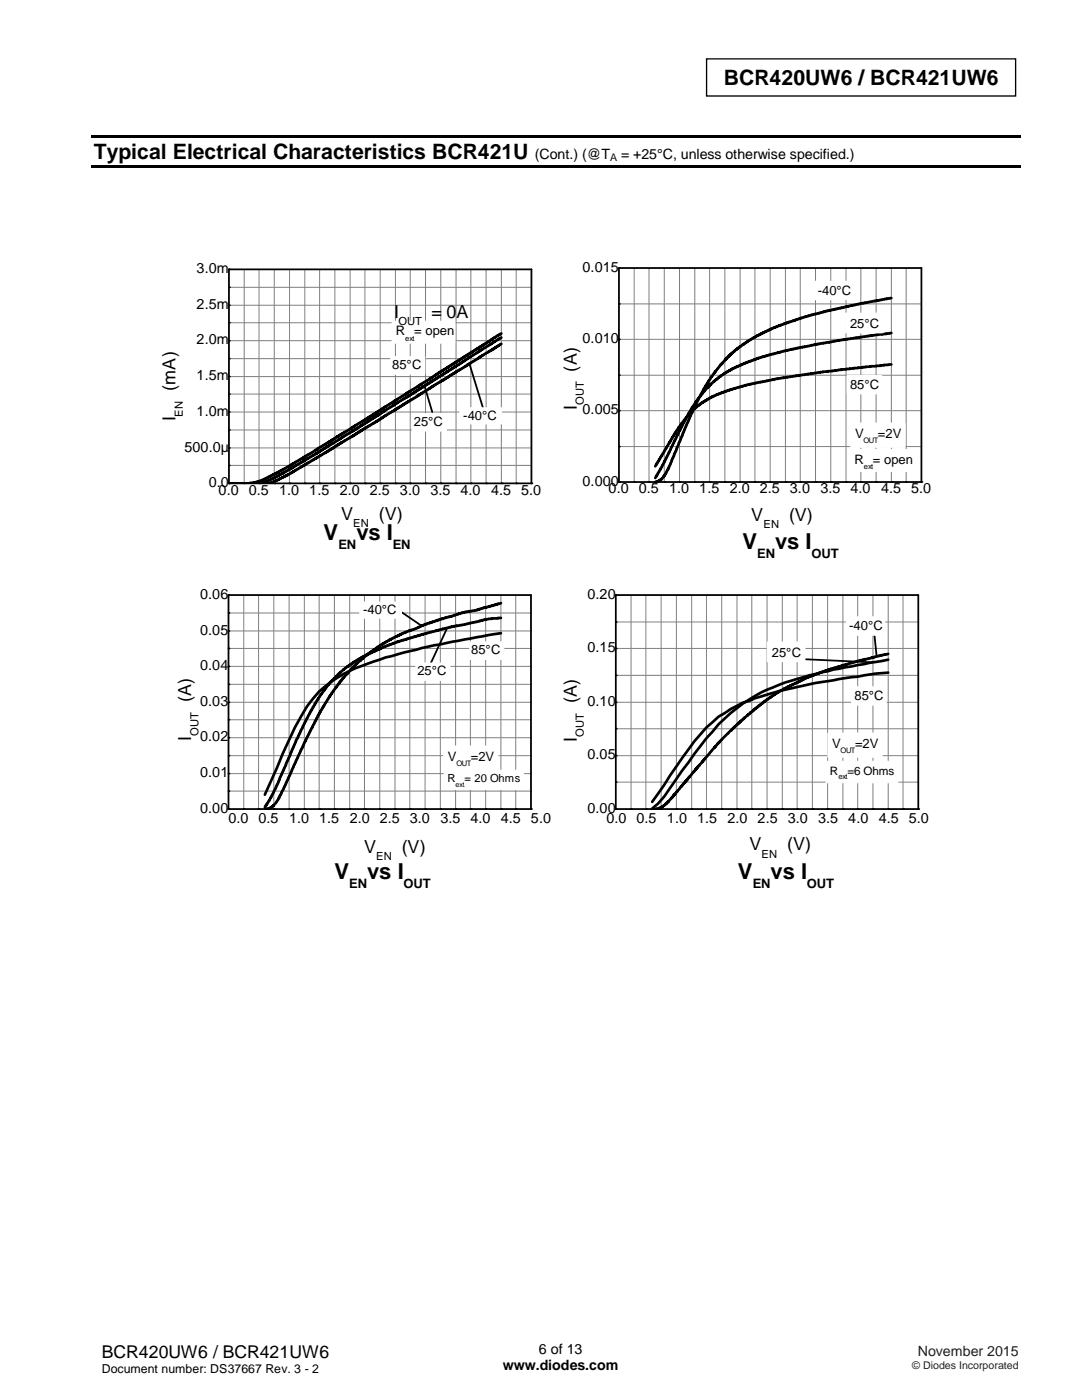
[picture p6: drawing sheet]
<svg xmlns="http://www.w3.org/2000/svg" width="216mm" height="279mm" viewBox="0 0 216 279" stroke-linecap="round" stroke-linejoin="round" font-family="sans-serif">
<path d="M141 11.7h61.7v7.5h-61.7z" fill="none" stroke="#000" stroke-width=".26"/>
<g fill="#000">
<path d="M18.2 26.9h185.5v.5h-185.5z" fill-rule="evenodd"/>
<path d="M18.2 33.1h185.5v.5h-185.5z" fill-rule="evenodd"/>
</g>
<g fill="none" stroke="#808080" stroke-width=".2">
<path d="M45.7 57.3h60.3M48.7 53.8v42.7M51.7 53.8v42.7M54.7 53.8v42.7M57.8 53.8v42.7M60.8 53.8v42.7M63.8 53.8v42.7M66.8 53.8v42.7M69.9 53.8v42.7M72.8 53.8v42.7M75.9 53.8v42.7M78.9 53.8v42.7"/>
<path d="M81.9 53.8v42.7M84.9 53.8v42.7M88 53.8v42.7M91 53.8v42.7M94 53.8v42.7M97 53.8v42.7M100 53.8v42.7M103 53.8v42.7M126.5 53.5v42.7M129.5 53.5v42.7M132.5 53.5v42.7M135.6 53.5v42.7"/>
<path d="M138.6 53.5v42.7M141.6 53.5v42.7M144.6 53.5v42.7M147.7 53.5v42.7M150.6 53.5v42.7M153.7 53.5v42.7M156.7 53.5v42.7M159.7 53.5v42.7M162.7 53.5v42.7M165.8 53.5v42.7M168.8 53.5v42.7M171.8 53.5v42.7"/>
<path d="M174.8 53.5v42.7M177.9 53.5v42.7M180.8 53.5v42.7M45.7 78.6h60.3M45.7 71.6h60.3M45.7 64.4h60.3M45.7 75.2h60.3M45.7 68h60.3M45.7 60.9h60.3M123.5 74.9h60.4M123.5 60.7h60.4M123.5 67.7h60.4"/>
<path d="M45.7 92.9h60.3M45.7 85.8h60.3M45.7 89.4h60.3M45.7 82.2h60.3M123.5 89.1h60.4M123.5 82h60.4M48.6 118.8v42.7M51.6 118.8v42.7M54.6 118.8v42.7M57.7 118.8v42.7M60.7 118.8v42.7M63.7 118.8v42.7"/>
<path d="M66.7 118.8v42.7M69.8 118.8v42.7M72.7 118.8v42.7M75.8 118.8v42.7M78.8 118.8v42.7M81.8 118.8v42.7M84.8 118.8v42.7M87.9 118.8v42.7M90.9 118.8v42.7M93.9 118.8v42.7M96.9 118.8v42.7M100 118.8v42.7"/>
<path d="M102.9 118.8v42.7M125.9 118.8v42.7M128.9 118.8v42.7M131.9 118.8v42.7M135 118.8v42.7M138 118.8v42.7M141 118.8v42.7M144 118.8v42.7M147.1 118.8v42.7M150 118.8v42.7M153.1 118.8v42.7M156.1 118.8v42.7"/>
<path d="M159.1 118.8v42.7M162.1 118.8v42.7M165.1 118.8v42.7M168.2 118.8v42.7M171.1 118.8v42.7M174.2 118.8v42.7M177.2 118.8v42.7M180.2 118.8v42.7M45.6 136.6h60.4M45.6 129.4h60.4M45.6 122.3h60.4M45.6 133h60.4"/>
<path d="M45.6 125.9h60.4M122.9 129.4h60.3M122.9 134.8h60.3M122.9 124.1h60.3M45.6 157.9h60.4M45.6 150.8h60.4M45.6 143.6h60.4M45.6 154.4h60.4M45.6 147.2h60.4M45.6 140.2h60.4M122.9 150.8h60.3M122.9 140.2h60.3"/>
<path d="M122.9 156.1h60.3M122.9 145.4h60.3"/>
</g>
<g fill="#000">
<circle cx="45.7" cy="57.3" r=".18"/>
<circle cx="45.7" cy="53.8" r=".18"/>
<circle cx="123.5" cy="53.5" r=".18"/>
<circle cx="45.7" cy="60.9" r=".18"/>
<circle cx="45.7" cy="78.6" r=".18"/>
<circle cx="45.7" cy="75.2" r=".18"/>
<circle cx="45.7" cy="68" r=".18"/>
<circle cx="45.7" cy="64.4" r=".18"/>
<circle cx="45.7" cy="71.6" r=".18"/>
<circle cx="123.5" cy="74.9" r=".18"/>
<circle cx="123.5" cy="60.7" r=".18"/>
<circle cx="123.5" cy="67.7" r=".18"/>
<circle cx="45.7" cy="96.5" r=".18"/>
<circle cx="45.7" cy="82.2" r=".18"/>
<circle cx="45.7" cy="92.9" r=".18"/>
<circle cx="45.7" cy="89.4" r=".18"/>
<circle cx="45.7" cy="85.8" r=".18"/>
<circle cx="48.7" cy="96.5" r=".18"/>
<circle cx="51.7" cy="96.5" r=".18"/>
<circle cx="54.7" cy="96.5" r=".18"/>
<circle cx="57.8" cy="96.5" r=".18"/>
<circle cx="60.8" cy="96.5" r=".18"/>
<circle cx="63.8" cy="96.5" r=".18"/>
<circle cx="66.8" cy="96.5" r=".18"/>
<circle cx="69.9" cy="96.5" r=".18"/>
<circle cx="72.8" cy="96.5" r=".18"/>
<circle cx="75.9" cy="96.5" r=".18"/>
<circle cx="78.9" cy="96.5" r=".18"/>
<circle cx="81.9" cy="96.5" r=".18"/>
<circle cx="84.9" cy="96.5" r=".18"/>
<circle cx="88" cy="96.5" r=".18"/>
<circle cx="91" cy="96.5" r=".18"/>
<circle cx="94" cy="96.5" r=".18"/>
<circle cx="97" cy="96.5" r=".18"/>
<circle cx="100" cy="96.5" r=".18"/>
<circle cx="103" cy="96.5" r=".18"/>
<circle cx="106" cy="96.5" r=".18"/>
<circle cx="123.5" cy="96.2" r=".18"/>
<circle cx="123.5" cy="89.1" r=".18"/>
<circle cx="123.5" cy="82" r=".18"/>
<circle cx="126.5" cy="96.2" r=".18"/>
<circle cx="129.5" cy="96.2" r=".18"/>
<circle cx="132.5" cy="96.2" r=".18"/>
<circle cx="135.6" cy="96.2" r=".18"/>
<circle cx="138.6" cy="96.2" r=".18"/>
<circle cx="141.6" cy="96.2" r=".18"/>
<circle cx="144.6" cy="96.2" r=".18"/>
<circle cx="147.7" cy="96.2" r=".18"/>
<circle cx="150.6" cy="96.2" r=".18"/>
<circle cx="153.7" cy="96.2" r=".18"/>
<circle cx="156.7" cy="96.2" r=".18"/>
<circle cx="159.7" cy="96.2" r=".18"/>
<circle cx="162.7" cy="96.2" r=".18"/>
<circle cx="165.8" cy="96.2" r=".18"/>
<circle cx="168.8" cy="96.2" r=".18"/>
<circle cx="171.8" cy="96.2" r=".18"/>
<circle cx="174.8" cy="96.2" r=".18"/>
<circle cx="177.9" cy="96.2" r=".18"/>
<circle cx="180.8" cy="96.2" r=".18"/>
<circle cx="183.9" cy="96.2" r=".18"/>
<circle cx="45.6" cy="118.8" r=".18"/>
<circle cx="122.9" cy="118.8" r=".18"/>
<circle cx="45.6" cy="122.3" r=".18"/>
<circle cx="45.6" cy="136.6" r=".18"/>
<circle cx="45.6" cy="129.4" r=".18"/>
<circle cx="45.6" cy="125.9" r=".18"/>
<circle cx="45.6" cy="133" r=".18"/>
<circle cx="122.9" cy="124.1" r=".18"/>
<circle cx="122.9" cy="134.8" r=".18"/>
<circle cx="122.9" cy="129.4" r=".18"/>
<circle cx="45.6" cy="154.4" r=".18"/>
<circle cx="45.6" cy="150.8" r=".18"/>
<circle cx="45.6" cy="157.9" r=".18"/>
<circle cx="45.6" cy="147.2" r=".18"/>
<circle cx="45.6" cy="143.6" r=".18"/>
<circle cx="45.6" cy="140.2" r=".18"/>
<circle cx="122.9" cy="156.1" r=".18"/>
<circle cx="122.9" cy="150.8" r=".18"/>
<circle cx="122.9" cy="140.2" r=".18"/>
<circle cx="122.9" cy="145.4" r=".18"/>
<circle cx="45.6" cy="161.5" r=".18"/>
<circle cx="48.6" cy="161.5" r=".18"/>
<circle cx="51.6" cy="161.5" r=".18"/>
<circle cx="54.6" cy="161.5" r=".18"/>
<circle cx="57.7" cy="161.5" r=".18"/>
<circle cx="60.7" cy="161.5" r=".18"/>
<circle cx="63.7" cy="161.5" r=".18"/>
<circle cx="66.7" cy="161.5" r=".18"/>
<circle cx="69.8" cy="161.5" r=".18"/>
<circle cx="72.7" cy="161.5" r=".18"/>
<circle cx="75.8" cy="161.5" r=".18"/>
<circle cx="78.8" cy="161.5" r=".18"/>
<circle cx="81.8" cy="161.5" r=".18"/>
<circle cx="84.8" cy="161.5" r=".18"/>
<circle cx="87.9" cy="161.5" r=".18"/>
<circle cx="90.9" cy="161.5" r=".18"/>
<circle cx="93.9" cy="161.5" r=".18"/>
<circle cx="96.9" cy="161.5" r=".18"/>
<circle cx="100" cy="161.5" r=".18"/>
<circle cx="102.9" cy="161.5" r=".18"/>
<circle cx="106" cy="161.5" r=".18"/>
<circle cx="122.9" cy="161.5" r=".18"/>
<circle cx="125.9" cy="161.5" r=".18"/>
<circle cx="128.9" cy="161.5" r=".18"/>
<circle cx="131.9" cy="161.5" r=".18"/>
<circle cx="135" cy="161.5" r=".18"/>
<circle cx="138" cy="161.5" r=".18"/>
<circle cx="141" cy="161.5" r=".18"/>
<circle cx="144" cy="161.5" r=".18"/>
<circle cx="147.1" cy="161.5" r=".18"/>
<circle cx="150" cy="161.5" r=".18"/>
<circle cx="153.1" cy="161.5" r=".18"/>
<circle cx="156.1" cy="161.5" r=".18"/>
<circle cx="159.1" cy="161.5" r=".18"/>
<circle cx="162.1" cy="161.5" r=".18"/>
<circle cx="165.1" cy="161.5" r=".18"/>
<circle cx="168.2" cy="161.5" r=".18"/>
<circle cx="171.1" cy="161.5" r=".18"/>
<circle cx="174.2" cy="161.5" r=".18"/>
<circle cx="177.2" cy="161.5" r=".18"/>
<circle cx="180.2" cy="161.5" r=".18"/>
<circle cx="183.2" cy="161.5" r=".18"/>
</g>
<path d="M45.7 53.8h60.3v42.7h-60.3zM123.5 53.5h60.4v42.7h-60.4zM45.6 118.8h60.4v42.7h-60.4zM122.9 118.8h60.3v42.7h-60.3z" fill="none" stroke="#000" stroke-width=".36"/>
<path d="M177.9 59.5l-7.9 1.4-4.9 1.1-5.2 1.4-4.4 1.5-2.7 1.2-3.3 1.8-2.4 1.6-.7 .7-.2 .1-2.5 2.5-1.7 2.4-1.3 1.9-2.9 5.7-4.4 10.8-1.3 2-.8 .5-.5 .1M100 66.6l-8.3 5.2-.1 .1-1.3 .7-1.1 .9-.6 .2-.1 .2-.6 .3-.1 .2-4.1 2.5-.4 .3-2.1 1.2-.3 .3-2.1 1.2-.3 .4-1.7 .9-3.3 2.2-16.9 10.3-3.1 1.5-.3 .3-1.8 .7-1.6 .3h-4.1M100 67.4l-4.3 2.6-4.1 2.7-1.3 .8-.1 .1-4.8 2.9v.2l-2.4 1.3-1.8 1.3-2.4 1.3-.3 .4-1.7 .9-1.6 1.1-4.7 2.9-.1 .2-4.7 2.8-2.6 1.7-7.5 4.3-2.4 1.2-1.5 .4h-6M100 68.6l-6.7 4.1-.3 .4-2.7 1.5-1.8 1.3-2.4 1.3-2.8 1.9-2.7 1.5-1.8 1.3-2 1-1.6 1.2-7.1 4.2-2.5 1.7-4.8 2.7-.1 .2-2.3 1.2-.1 .2-2.4 1.2-.3 .2-1.3 .6-.9 .2h-7.7M177.9 72.7l-13.7 1.5-9 1.3-6.4 1.4-5.6 1.7-1.3 .7-2.1 1.2-2.4 2.3-2 2.5-4.6 7.8M177.9 66.5l-10.6 1.4-10.2 2-5.9 1.6-4.1 1.6-2.5 1.3-1.5 1.1-1.5 1.4-1.4 1.4-1.5 2-2.2 3.8-4.4 9.1-1.3 2.2M100 123.3l-3.1 .3-4.2 1.1-2.5 .3-10.7 3-2.8 1.1-3.2 1.5-.4 .1-2.3 1.3-2.3 1.6-2.7 2.6-1 1.4-2.7 4.2-3.1 6.1-3.9 9.3-1.4 2.6-.9 1.3M100 120.4l-3.5 .9-1.4 .5-2.5 .4-2.6 .9-1.7 .3-3.5 1.2-2 1-1.8 .5-4.6 2.3-2.9 2-1.5 1.2-3.7 3.8-2.5 3.4-2.4 4-2.7 5.4-5 11-1.2 1.7-.8 .5-.9 .1M100 126.4a215.9 215.9 0 0 0-23.1 4.8 49.7 49.7 0 0 0-9.5 4 18.2 18.2 0 0 0-7.3 7.7 93.6 93.6 0 0 0-4.8 10.3l-2.5 5.4M177.2 130.5l-6.1 1.4-6.6 2-3.9 1.5-5.8 3-2.6 1.8-2.9 2.4-2.1 1.9-.3 .2-3.8 3.8-8.3 9.9-2 2.2-1.4 .8-1.3 .1M177.2 131.6l-10.9 2-1.2 .4a53.4 53.4 0 0 0-14.5 4.9l-1.1 .7a36.3 36.3 0 0 0-9.7 9.2l-3.7 5-3.6 5.2-1.2 1.4-1.2 1M177.2 134.2a155.7 155.7 0 0 0-24.1 4.4l-2.5 .7-1.1 .6a21.5 21.5 0 0 0-8.5 5.3 83.6 83.6 0 0 0-8.5 11.4l-2.4 3.4" fill="none" stroke="#000" stroke-width=".54"/>
<path d="M169.8 89.7h12.5v4.4h-12.5z" fill-rule="evenodd" fill="#fff" stroke="#fff" stroke-width=".2"/>
<g fill="#fff">
<path d="M170.5 90.1h1.9v3h-1.9z" fill-rule="evenodd"/>
<path d="M172.4 92.3h1.8v1.7h-1.8z" fill-rule="evenodd"/>
<path d="M174.2 90.1h8v3h-8z" fill-rule="evenodd"/>
</g>
<path d="M169.8 84.4h10.8v4.9h-10.8z" fill-rule="evenodd" fill="#fff" stroke="#fff" stroke-width=".2"/>
<g fill="#fff">
<path d="M170.6 84.9h1.7v3h-1.7z" fill-rule="evenodd"/>
<path d="M172.3 87.1h2.9v1.8h-2.9z" fill-rule="evenodd"/>
<path d="M175.2 84.9h4.6v3h-4.6z" fill-rule="evenodd"/>
</g>
<path d="M169 74.9h6.9v3.7h-6.9z" fill-rule="evenodd" fill="#fff" stroke="#fff" stroke-width=".2"/>
<path d="M169.6 75.2h5.8v2.9h-5.8z" fill-rule="evenodd" fill="#fff"/>
<path d="M168.7 62.5h7.5v3.9h-7.5z" fill-rule="evenodd" fill="#fff" stroke="#fff" stroke-width=".2"/>
<path d="M169.6 63h5.8v2.9h-5.8z" fill-rule="evenodd" fill="#fff"/>
<path d="M162.6 56.1h7.7v3.7h-7.7z" fill-rule="evenodd" fill="#fff" stroke="#fff" stroke-width=".2"/>
<path d="M163.2 56.4h6.7v3h-6.7z" fill-rule="evenodd" fill="#fff"/>
<path d="M78.2 64.1h12.6v4.4h-12.6z" fill-rule="evenodd" fill="#fff" stroke="#fff" stroke-width=".2"/>
<g fill="#fff">
<path d="M79 64.5h1.9v3h-1.9z" fill-rule="evenodd"/>
<path d="M80.9 66.7h1.8v1.7h-1.8z" fill-rule="evenodd"/>
<path d="M82.7 64.5h7.9v3h-7.9z" fill-rule="evenodd"/>
</g>
<path d="M84.8 77.4l1.5 4.8M93.7 72.6l2.8 9.1" fill="none" stroke="#000" stroke-width=".36"/>
<path d="M78 71.2h6.8v3.5h-6.8z" fill-rule="evenodd" fill="#fff" stroke="#fff" stroke-width=".2"/>
<path d="M78.3 71.2h5.8v3h-5.8z" fill-rule="evenodd" fill="#fff"/>
<path d="M82.3 82.5h6.8v3.5h-6.8z" fill-rule="evenodd" fill="#fff" stroke="#fff" stroke-width=".2"/>
<path d="M82.6 82.6h5.8v2.9h-5.8z" fill-rule="evenodd" fill="#fff"/>
<path d="M91.8 81.4h8.3v3.2h-8.3z" fill-rule="evenodd" fill="#fff" stroke="#fff" stroke-width=".2"/>
<path d="M92.4 81.4h6.7v3h-6.7z" fill-rule="evenodd" fill="#fff"/>
<path d="M80 122.1l3.9 2.7M89.2 125.4l-4.2 9" fill="none" stroke="#000" stroke-width=".36"/>
<path d="M164.8 151.9h14.4v4.3h-14.4z" fill-rule="evenodd" fill="#fff" stroke="#fff" stroke-width=".2"/>
<g fill="#fff">
<path d="M165.6 152.3h1.7v2.8h-1.7z" fill-rule="evenodd"/>
<path d="M167.3 154.2h1.8v1.7h-1.8z" fill-rule="evenodd"/>
<path d="M169.1 152.3h9.4v2.8h-9.4z" fill-rule="evenodd"/>
</g>
<path d="M88.5 148.9h10.9v4.8h-10.9z" fill-rule="evenodd" fill="#fff" stroke="#fff" stroke-width=".2"/>
<g fill="#fff">
<path d="M89.4 149.4h1.7v2.9h-1.7z" fill-rule="evenodd"/>
<path d="M91.1 151.5h2.9v1.8h-2.9z" fill-rule="evenodd"/>
<path d="M94 149.4h4.6v2.9h-4.6z" fill-rule="evenodd"/>
</g>
<path d="M83 132.3h6.8v3.5h-6.8z" fill-rule="evenodd" fill="#fff" stroke="#fff" stroke-width=".2"/>
<path d="M83.3 132.4h5.8v2.9h-5.8z" fill-rule="evenodd" fill="#fff"/>
<path d="M93.7 128.1h6.8v3.5h-6.8z" fill-rule="evenodd" fill="#fff" stroke="#fff" stroke-width=".2"/>
<path d="M94 128.2h5.9v2.9h-5.9z" fill-rule="evenodd" fill="#fff"/>
<path d="M71.8 120.1h8.3v3.3h-8.3z" fill-rule="evenodd" fill="#fff" stroke="#fff" stroke-width=".2"/>
<path d="M72.5 120.2h6.7v2.9h-6.7z" fill-rule="evenodd" fill="#fff"/>
<path d="M160.5 131.6l13.6 .6M174.4 125.6l.5 5.2" fill="none" stroke="#000" stroke-width=".36"/>
<path d="M88.6 153.7h15.9v3.9h-15.9z" fill-rule="evenodd" fill="#fff" stroke="#fff" stroke-width=".2"/>
<g fill="#fff">
<path d="M89.3 154h1.6v2.7h-1.6z" fill-rule="evenodd"/>
<path d="M90.9 155.7h1.8v1.6h-1.8z" fill-rule="evenodd"/>
<path d="M92.7 154h11.2v2.7h-11.2z" fill-rule="evenodd"/>
</g>
<path d="M165.2 146.3h10.8v4.8h-10.8z" fill-rule="evenodd" fill="#fff" stroke="#fff" stroke-width=".2"/>
<g fill="#fff">
<path d="M166 146.8h1.7v2.9h-1.7z" fill-rule="evenodd"/>
<path d="M167.7 148.9h2.9v1.8h-2.9z" fill-rule="evenodd"/>
<path d="M170.6 146.8h4.7v2.9h-4.7z" fill-rule="evenodd"/>
</g>
<path d="M169.9 137.1h6.9v3.6h-6.9z" fill-rule="evenodd" fill="#fff" stroke="#fff" stroke-width=".2"/>
<path d="M170.5 137.3h5.8v2.9h-5.8z" fill-rule="evenodd" fill="#fff"/>
<path d="M153.1 128.1h7.5v4h-7.5z" fill-rule="evenodd" fill="#fff" stroke="#fff" stroke-width=".2"/>
<path d="M154 128.6h5.9v3h-5.9z" fill-rule="evenodd" fill="#fff"/>
<path d="M168.9 123.1h7.7v3.7h-7.7z" fill-rule="evenodd" fill="#fff" stroke="#fff" stroke-width=".2"/>
<path d="M169.4 123.4h6.8v3h-6.8z" fill-rule="evenodd" fill="#fff"/>
<g font-size="4.4">
<text x="64.6" y="107.7">V</text>
<text x="71.1" y="107.7">vs I</text>
<text x="148.1" y="109.5">V</text>
<text x="154.7" y="109.5">vs I</text>
<text x="66.7" y="175.5">V</text>
<text x="73.3" y="175.5">vs I</text>
<text x="147.2" y="175.3">V</text>
<text x="153.8" y="175.3">vs I</text>
</g>
<g font-size="4.2">
<text x="144.4" y="17.1">BCR420UW6 / BCR421UW6</text>
<text x="18.7" y="31.8">Typical Electrical Characteristics BCR421U</text>
</g>
<g font-size="3.6">
<text x="78.6" y="63.4">I</text>
<text x="86.1" y="63.4">= 0A</text>
<text x="115.1" y="74.2" transform="rotate(-90 115.1 74.2)">(A)</text>
<text x="35" y="78" transform="rotate(-90 35 78)">(mA)</text>
<text x="115.1" y="81.9" transform="rotate(-90 115.1 81.9)">I</text>
<text x="35" y="84.1" transform="rotate(-90 35 84.1)">I</text>
<text x="68.1" y="103.7">V</text>
<text x="75.6" y="103.7">(V)</text>
<text x="149.9" y="103.9">V</text>
<text x="157.4" y="103.9">(V)</text>
<text x="38.2" y="140.2" transform="rotate(-90 38.2 140.2)">(A)</text>
<text x="115.1" y="140.3" transform="rotate(-90 115.1 140.3)">(A)</text>
<text x="38.2" y="147.9" transform="rotate(-90 38.2 147.9)">I</text>
<text x="115.1" y="148" transform="rotate(-90 115.1 148)">I</text>
<text x="72.6" y="170.2">V</text>
<text x="80.2" y="170.2">(V)</text>
<text x="149.6" y="169.7">V</text>
<text x="157.1" y="169.7">(V)</text>
</g>
<text font-size="3.5" x="20.3" y="270.9">BCR420UW6 / BCR421UW6</text>
<g font-size="2.9">
<text x="39.2" y="54.5">3.0m</text>
<text x="116.3" y="54.2">0.015</text>
<text x="39.2" y="61.6">2.5m</text>
<text x="39.2" y="68.7">2.0m</text>
<text x="116.3" y="68.4">0.010</text>
<text x="39.2" y="75.9">1.5m</text>
<text x="39.2" y="82.9">1.0m</text>
<text x="116.3" y="82.7">0.005</text>
<text x="36.8" y="90.1">500.0µ</text>
<text x="41.7" y="97.2">0.0</text>
<text x="43.6" y="98.7">0.0</text>
<text x="49.6" y="98.7">0.5</text>
<text x="55.7" y="98.7">1.0</text>
<text x="61.7" y="98.7">1.5</text>
<text x="67.8" y="98.7">2.0</text>
<text x="73.8" y="98.7">2.5</text>
<text x="79.8" y="98.7">3.0</text>
<text x="85.9" y="98.7">3.5</text>
<text x="91.9" y="98.7">4.0</text>
<text x="98" y="98.7">4.5</text>
<text x="104" y="98.7">5.0</text>
<text x="116.3" y="96.9">0.000</text>
<text x="121.4" y="98.4">0.0</text>
<text x="127.4" y="98.4">0.5</text>
<text x="133.5" y="98.4">1.0</text>
<text x="139.5" y="98.4">1.5</text>
<text x="145.6" y="98.4">2.0</text>
<text x="151.6" y="98.4">2.5</text>
<text x="157.6" y="98.4">3.0</text>
<text x="163.7" y="98.4">3.5</text>
<text x="169.7" y="98.4">4.0</text>
<text x="175.8" y="98.4">4.5</text>
<text x="181.8" y="98.4">5.0</text>
<text x="40" y="119.5">0.06</text>
<text x="117.2" y="119.5">0.20</text>
<text x="40" y="126.6">0.05</text>
<text x="117.2" y="130.1">0.15</text>
<text x="40" y="133.7">0.04</text>
<text x="40" y="140.9">0.03</text>
<text x="117.2" y="140.9">0.10</text>
<text x="40" y="147.9">0.02</text>
<text x="40" y="155.1">0.01</text>
<text x="117.2" y="151.5">0.05</text>
<text x="40" y="162.2">0.00</text>
<text x="45.6" y="164.2">0.0</text>
<text x="51.6" y="164.2">0.5</text>
<text x="57.7" y="164.2">1.0</text>
<text x="63.7" y="164.2">1.5</text>
<text x="69.8" y="164.2">2.0</text>
<text x="75.8" y="164.2">2.5</text>
<text x="81.8" y="164.2">3.0</text>
<text x="87.9" y="164.2">3.5</text>
<text x="93.9" y="164.2">4.0</text>
<text x="100" y="164.2">4.5</text>
<text x="106" y="164.2">5.0</text>
<text x="117.2" y="162.2">0.00</text>
<text x="121" y="164.3">0.0</text>
<text x="127" y="164.3">0.5</text>
<text x="133.1" y="164.3">1.0</text>
<text x="139.1" y="164.3">1.5</text>
<text x="145.2" y="164.3">2.0</text>
<text x="151.2" y="164.3">2.5</text>
<text x="157.2" y="164.3">3.0</text>
<text x="163.3" y="164.3">3.5</text>
<text x="169.3" y="164.3">4.0</text>
<text x="175.4" y="164.3">4.5</text>
<text x="181.4" y="164.3">5.0</text>
</g>
<g font-size="2.8">
<text x="106.7" y="31.8">(Cont.) (@T</text>
<text x="123.9" y="31.8">= +25°C, unless otherwise specified.)</text>
<text x="100.3" y="273.5">www.diodes.com</text>
<text x="107.5" y="270.2">6 of 13</text>
</g>
<text font-size="2.8" fill="#231f20" x="183.2" y="270.6">November 2015</text>
<g font-size="2.6">
<text x="163.2" y="58.9">-40°C</text>
<text x="169.6" y="65.4">25°C</text>
<text x="79" y="66.9">R</text>
<text x="82.7" y="66.9">= open</text>
<text x="78.3" y="73.6">85°C</text>
<text x="169.6" y="77.6">85°C</text>
<text x="92.4" y="83.8">-40°C</text>
<text x="82.6" y="85">25°C</text>
<text x="170.6" y="87.3">V</text>
<text x="175.2" y="87.3">=2V</text>
<text x="170.5" y="92.5">R</text>
<text x="174.2" y="92.5">= open</text>
<text x="67.5" y="109.5">EN</text>
<text x="78.4" y="109.5">EN</text>
<text x="151.1" y="111.3">EN</text>
<text x="161.9" y="111.3">OUT</text>
<text x="72.5" y="122.6">-40°C</text>
<text x="169.4" y="125.8">-40°C</text>
<text x="94" y="130.6">85°C</text>
<text x="154" y="131">25°C</text>
<text x="83.3" y="134.8">25°C</text>
<text x="170.5" y="139.7">85°C</text>
<text x="166" y="149.2">V</text>
<text x="170.6" y="149.2">=2V</text>
<text x="89.4" y="151.8">V</text>
<text x="94" y="151.8">=2V</text>
<text x="69.7" y="177.3">EN</text>
<text x="80.5" y="177.3">OUT</text>
<text x="150.2" y="177.1">EN</text>
<text x="161" y="177.1">OUT</text>
</g>
<text font-size="2.5" x="20.3" y="274">Document number: DS37667 Rev. 3 - 2</text>
<g font-size="2.3">
<text x="165.6" y="154.6">R</text>
<text x="169.1" y="154.6">=6 Ohms</text>
</g>
<g font-size="2.2">
<text x="79.5" y="64.9">OUT</text>
<text x="36.5" y="83.1" transform="rotate(-90 36.5 83.1)">EN</text>
<text x="116.5" y="80.9" transform="rotate(-90 116.5 80.9)">OUT</text>
<text x="70.5" y="105.1">EN</text>
<text x="152.3" y="105.3">EN</text>
<text x="39.6" y="146.9" transform="rotate(-90 39.6 146.9)">OUT</text>
<text x="116.5" y="147" transform="rotate(-90 116.5 147)">OUT</text>
<text x="89.3" y="156.1">R</text>
<text x="92.7" y="156.1">= 20 Ohms</text>
<text x="75.1" y="171.7">EN</text>
<text x="152" y="171.1">EN</text>
</g>
<text font-size="2.1" x="121.7" y="32.1">A</text>
<text font-size="2.1" fill="#231f20" x="182" y="273.2">© Diodes Incorporated</text>
<g font-size="1.5">
<text x="80.9" y="68">ext</text>
<text x="172.3" y="88.4">OUT</text>
<text x="172.4" y="93.6">ext</text>
<text x="91.1" y="152.9">OUT</text>
<text x="167.3" y="155.6">ext</text>
<text x="167.7" y="150.3">OUT</text>
</g>
<text font-size="1.4" x="90.9" y="157.1">ext</text>
</svg>
